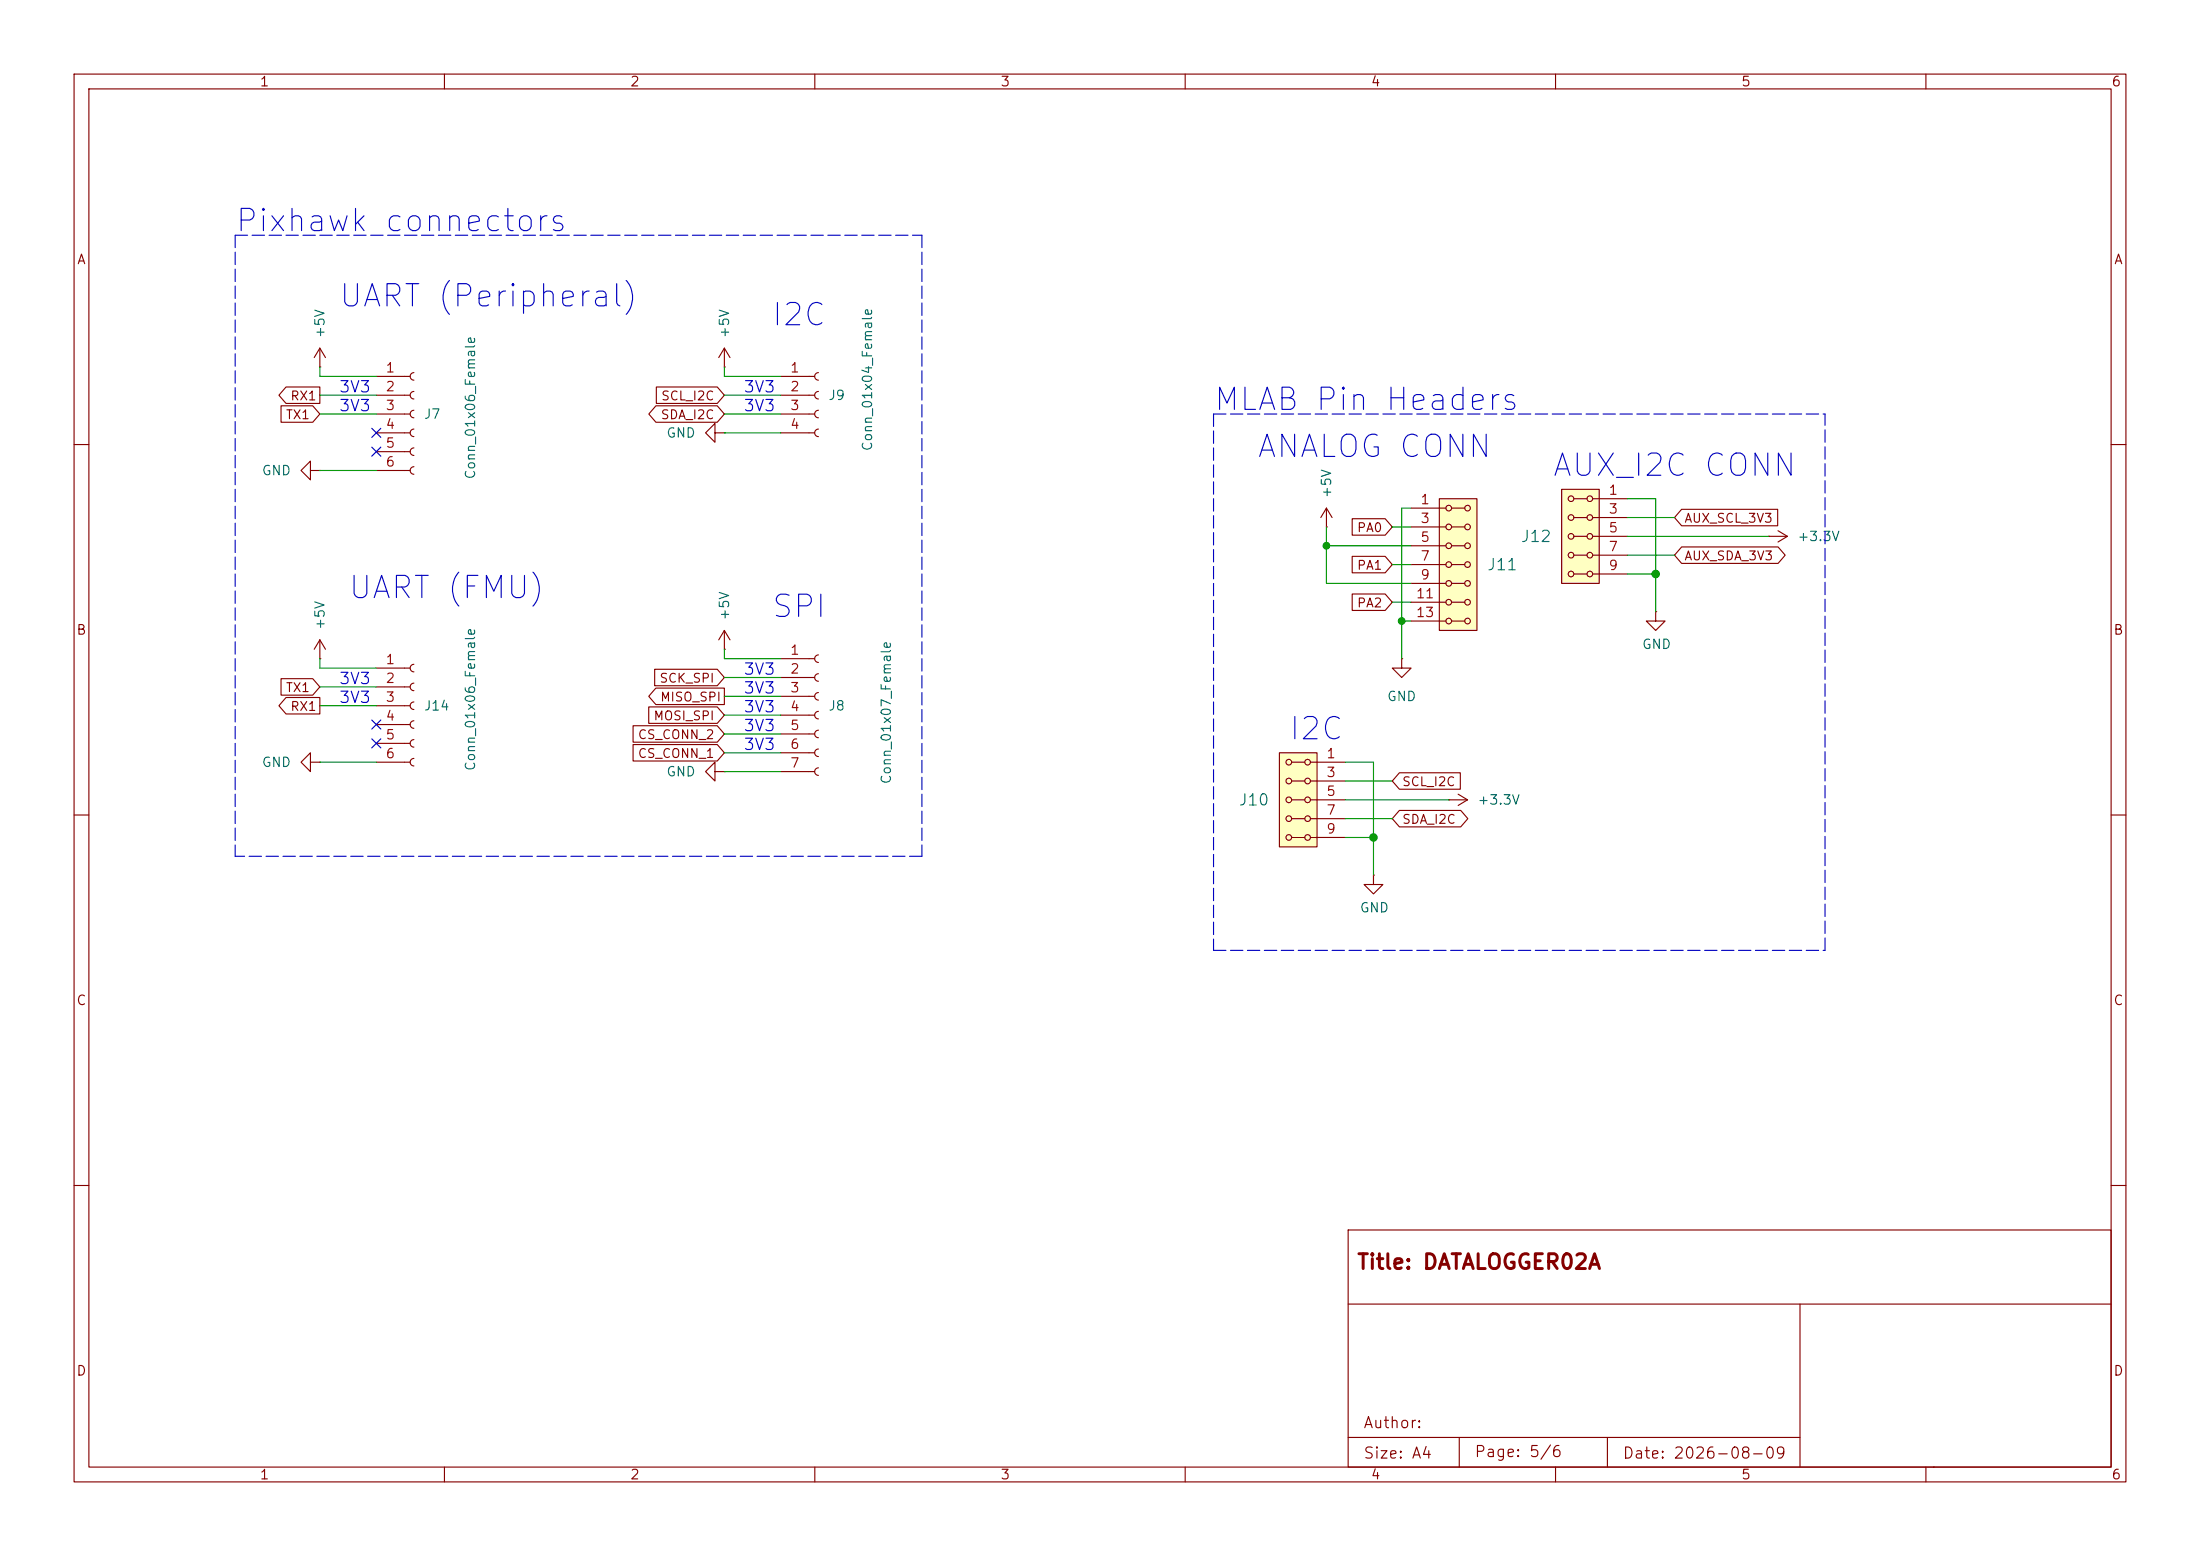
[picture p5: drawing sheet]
<svg xmlns="http://www.w3.org/2000/svg" width="297mm" height="210mm" viewBox="0 0 297 210" stroke-linecap="round" stroke-linejoin="round" font-family="sans-serif">
<g fill="none" stroke="#840000" stroke-width=".15">
<path d="M10 10h277v190h-277zM12 12h273v186h-273zM60 10v2M110 10v2M160 10v2M210 10v2M260 10v2M43.2 49.5h.1M43.2 47l-.8 1.3M43.2 47l.7 1.3M43.2 47v2.5M96.5 58.4v-1.2l-1.3 1.2 1.3 1.3v-1.3h1.3"/>
<path d="M97.8 49.5h.1M97.8 58.4h.1M97.8 47v2.5M97.8 47l-.8 1.3M97.8 47l.8 1.3M105.4 50.8h4.6M105.4 53.3h4.6M105.4 55.9h4.6M105.4 58.4h4.6M110.5 50.3a.51 .51 0 0 0-.5 .5 .51 .51 0 0 0 .5 .5M110.5 52.8a.51 .51 0 0 0-.5 .5 .51 .51 0 0 0 .5 .5M110.5 55.4a.51 .51 0 0 0-.5 .5 .51 .51 0 0 0 .5 .5"/>
<path d="M110.5 57.9a.51 .51 0 0 0-.5 .5 .51 .51 0 0 0 .5 .5M10 60h2M41.9 63.5v-1.3l-1.3 1.3 1.3 1.3v-1.3h1.3M43.2 63.5h.1M179.1 71.1h.1M179.1 68.6l-.8 1.3M179.1 68.6l.7 1.3M179.1 68.6v2.5M238.8 72.4h.1M238.8 72.4h2.5M240 71.6l1.3 .8M241.3 72.4l-1.3 .8"/>
<path d="M285 60h2M43.2 88.9h.1M43.2 86.4v2.5M43.2 86.4l-.8 1.2M43.2 86.4l.7 1.2M50.8 90.2h4.6M50.8 92.7h4.6M50.8 95.3h4.6M50.8 97.8h4.6M55.9 89.7a.51 .51 0 0 0-.5 .5 .51 .51 0 0 0 .5 .5M55.9 92.2a.51 .51 0 0 0-.5 .5 .51 .51 0 0 0 .5 .5M55.9 94.7a.51 .51 0 0 0-.5 .6 .51 .51 0 0 0 .5 .5"/>
<path d="M55.9 97.3a.51 .51 0 0 0-.5 .5 .51 .51 0 0 0 .5 .5M55.9 99.8a.51 .51 0 0 0-.5 .5 .51 .51 0 0 0 .5 .5M97.8 87.6h.1M97.8 85.1l-.8 1.3M97.8 85.1l.8 1.3M97.8 85.1v2.5M105.4 88.9h4.6M105.4 91.4h4.6M105.4 94h4.6M105.4 96.5h4.6M105.4 99.1h4.6M110.5 88.4a.51 .51 0 0 0-.5 .5 .51 .51 0 0 0 .5 .5"/>
<path d="M110.5 90.9a.51 .51 0 0 0-.5 .5 .51 .51 0 0 0 .5 .5M110.5 93.5a.51 .51 0 0 0-.5 .5 .51 .51 0 0 0 .5 .5M110.5 96a.51 .51 0 0 0-.5 .5 .51 .51 0 0 0 .5 .5M110.5 98.6a.51 .51 0 0 0-.5 .5 .51 .51 0 0 0 .5 .5M10 110h2M41.9 102.9v-1.3l-1.3 1.3 1.3 1.2v-1.2h1.3M43.2 102.9h.1M50.8 100.3h4.6M50.8 102.9h4.6M55.9 102.4a.51 .51 0 0 0-.5 .5 .51 .51 0 0 0 .5 .5M96.5 104.1v-1.2l-1.3 1.2 1.3 1.3v-1.3h1.3M97.8 104.1h.1"/>
<path d="M105.4 101.6h4.6M105.4 104.1h4.6M110.5 101.1a.51 .51 0 0 0-.5 .5 .51 .51 0 0 0 .5 .5M110.5 103.6a.51 .51 0 0 0-.5 .5 .51 .51 0 0 0 .5 .5M185.4 118.1v1.3h1.3l-1.3 1.3-1.3-1.3h1.3M185.4 118.1h.1M195.6 108h.1M195.6 108h2.5M196.8 107.2l1.3 .8M198.1 108l-1.3 .7M285 110h2M10 160h2"/>
<path d="M182 166h103v32h-103zM182 176h103M243 176v22M285 160h2M60 198v2M110 198v2M160 198v2M182 194h61M197 194v4M210 198v2M217 194v4M260 198v2"/>
<path d="M261 198h.1"/>
</g>
<path d="M172.7 101.6h5.1v12.7h-5.1z" fill="#ffffc2"/>
<g fill="none" stroke="#840000" stroke-width=".15">
<path d="M50.8 50.8h4.6M50.8 53.3h4.6M50.8 55.9h4.6M50.8 58.4h4.6M55.9 50.3a.51 .51 0 0 0-.5 .5 .51 .51 0 0 0 .5 .5M55.9 52.8a.51 .51 0 0 0-.5 .5 .51 .51 0 0 0 .5 .5M55.9 55.4a.51 .51 0 0 0-.5 .5 .51 .51 0 0 0 .5 .5M55.9 57.9a.51 .51 0 0 0-.5 .5 .51 .51 0 0 0 .5 .5M50.8 61h4.6M50.8 63.5h4.6M55.9 60.5a.51 .51 0 0 0-.5 .5 .51 .51 0 0 0 .5 .5M55.9 63a.51 .51 0 0 0-.5 .5 .51 .51 0 0 0 .5 .5"/>
<path d="M172.7 101.6h5.1v12.7h-5.1zM174.4 102.9h1.7M174.4 105.4h1.7M174.4 108h1.7M174.4 110.5h1.7M174.4 113h1.7M176.9 102.9h4.7M176.9 105.4h4.7M176.9 108h4.7M176.9 110.5h4.7M176.9 113h4.7"/>
<circle cx="174" cy="113" r=".38"/>
<circle cx="174" cy="108" r=".38"/>
<circle cx="174" cy="102.9" r=".38"/>
<circle cx="174" cy="110.5" r=".38"/>
<circle cx="174" cy="105.4" r=".38"/>
<circle cx="176.5" cy="113" r=".38"/>
<circle cx="176.5" cy="110.5" r=".38"/>
<circle cx="176.5" cy="108" r=".38"/>
<circle cx="176.5" cy="102.9" r=".38"/>
<circle cx="176.5" cy="105.4" r=".38"/>
</g>
<path d="M194.3 67.3h5.1v17.8h-5.1z" fill="#ffffc2"/>
<g fill="none" stroke="#840000" stroke-width=".15">
<path d="M190.5 68.6h4.7M190.5 71.1h4.7M190.5 73.7h4.7M190.5 76.2h4.7M190.5 78.7h4.7M194.3 67.3h5.1v17.8h-5.1zM196 68.6h1.7M196 71.1h1.7M196 73.7h1.7M196 76.2h1.7M196 78.7h1.7M190.5 81.3h4.7"/>
<path d="M190.5 83.8h4.7M196 81.3h1.7M196 83.8h1.7"/>
<circle cx="195.6" cy="71.1" r=".38"/>
<circle cx="195.6" cy="68.6" r=".38"/>
<circle cx="195.6" cy="76.2" r=".38"/>
<circle cx="195.6" cy="78.7" r=".38"/>
<circle cx="195.6" cy="73.7" r=".38"/>
<circle cx="198.1" cy="76.2" r=".38"/>
<circle cx="198.1" cy="71.1" r=".38"/>
<circle cx="198.1" cy="68.6" r=".38"/>
<circle cx="198.1" cy="78.7" r=".38"/>
<circle cx="198.1" cy="73.7" r=".38"/>
<circle cx="195.6" cy="83.8" r=".38"/>
<circle cx="195.6" cy="81.3" r=".38"/>
<circle cx="198.1" cy="83.8" r=".38"/>
<circle cx="198.1" cy="81.3" r=".38"/>
</g>
<path d="M210.8 66h5.1v12.7h-5.1z" fill="#ffffc2"/>
<g fill="none" stroke="#840000" stroke-width=".15">
<path d="M37.9 54.8h4.3l1 1.1-1 1.1h-4.3zM38.6 52.2h4.6v2.3h-4.6l-.9-1.2zM88.5 54.8h8.3l1 1.1-1 1.1h-8.3l-.9-1.1zM88.6 52.2h8.2l1 1.1-1 1.2h-8.2zM182.5 70h4.5l1 1.1-1 1.1h-4.5zM182.5 75.1h4.5l1 1.1-1 1.1h-4.5zM210.8 66h5.1v12.7h-5.1zM212.5 67.3h1.7M212.5 69.9h1.7M212.5 72.4h1.7M212.5 74.9h1.7M212.5 77.5h1.7"/>
<path d="M215 67.3h4.7M215 69.9h4.7M215 72.4h4.7M215 74.9h4.7M215 77.5h4.7M227 73.8h13l1 1.1-1 1.1h-13l-.9-1.1zM227 68.7h13v2.3h-13l-.9-1.1zM37.9 91.6h4.3l1 1.1-1 1.1h-4.3zM38.6 94.1h4.6v2.3h-4.6l-.9-1.1zM85.5 97.9h11.3l1 1.2-1 1.1h-11.3zM87.6 95.4h9.2l1 1.1-1 1.1h-9.2zM88.4 90.3h8.4l1 1.1-1 1.2h-8.4z"/>
<path d="M88.5 92.9h9.3v2.2h-9.3l-.9-1.1zM182.5 80.2h4.5l1 1.1-1 1.1h-4.5zM189.2 88.9v1.3h1.3l-1.3 1.2-1.2-1.2h1.2M189.2 88.9h.1M223.5 82.6v1.2h1.3l-1.3 1.3-1.3-1.3h1.3M223.5 82.6h.1M85.5 100.5h11.3l1 1.1-1 1.1h-11.3zM188.9 109.4h8.3l1 1.1-1 1.1h-8.3l-.9-1.1zM188.9 104.3h8.2v2.2h-8.2l-.9-1.1z"/>
<circle cx="212.1" cy="67.3" r=".38"/>
<circle cx="212.1" cy="69.9" r=".38"/>
<circle cx="212.1" cy="74.9" r=".38"/>
<circle cx="212.1" cy="72.4" r=".38"/>
<circle cx="212.1" cy="77.5" r=".38"/>
<circle cx="214.6" cy="67.3" r=".38"/>
<circle cx="214.6" cy="74.9" r=".38"/>
<circle cx="214.6" cy="72.4" r=".38"/>
<circle cx="214.6" cy="69.9" r=".38"/>
<circle cx="214.6" cy="77.5" r=".38"/>
</g>
<path d="M31.7 31.8v83.8M31.7 31.8h92.8M124.5 31.8v83.8M163.8 55.9h82.6M163.8 55.9v72.4M124.5 115.6h-92.8M163.8 128.3h82.6M246.4 128.3v-72.4" fill="none" stroke="#0000c2" stroke-width=".15" stroke-dasharray="1.7 .6"/>
<g fill="none" stroke="#009600" stroke-width=".15">
<path d="M43.2 49.5v1.3h7.6M43.2 55.9h7.6M43.2 53.3h7.6M97.8 49.5v1.3h7.6M97.8 58.4h7.6M97.8 55.9h7.6M97.8 53.3h7.6M43.2 63.5h7.6M179.1 73.7h11.4M179.1 71.1v7.6h11.4M188 71.1h2.5M188 76.2h2.5"/>
<path d="M190.5 68.6h-1.3v20.3M219.7 67.3h3.8v15.3M219.7 77.5h3.8M219.7 74.9h6.4M219.7 72.4h19.1M219.7 69.9h6.4M43.2 88.9v1.3h7.6M43.2 92.7h7.6M43.2 95.3h7.6M97.8 94h7.6M97.8 96.5h7.6M97.8 91.4h7.6"/>
<path d="M97.8 99.1h7.6M97.8 87.6v1.3h7.6M188 81.3h2.5M189.2 83.8h1.3M43.2 102.9h7.6M97.8 104.1h7.6M97.8 101.6h7.6M181.6 108h14M181.6 105.4h6.4M181.6 102.9h3.8v15.2M181.6 110.5h6.4M181.6 113h3.8"/>
</g>
<path d="M50.2 57.8l1.2 1.2M51.4 57.8l-1.2 1.2M50.2 60.4l1.2 1.2M51.4 60.4l-1.2 1.2M50.2 99.7l1.2 1.2M50.2 97.2l1.2 1.2M51.4 99.7l-1.2 1.2M51.4 97.2l-1.2 1.2" fill="none" stroke="#000084" stroke-width=".15"/>
<g fill="#009600" stroke="#009600" stroke-width=".14">
<circle cx="185.4" cy="113" r=".51"/>
<circle cx="189.2" cy="83.8" r=".46"/>
<circle cx="179.1" cy="73.7" r=".46"/>
<circle cx="223.5" cy="77.5" r=".51"/>
</g>
<g font-size="3" fill="#0000c2">
<text x="31.6" y="32">Pixhawk connectors</text>
<text x="45.5" y="42.2">UART (Peripheral)</text>
<text x="103.9" y="44.7">I2C</text>
<text x="163.6" y="56.2">MLAB Pin Headers</text>
<text x="169.5" y="62.5">ANALOG CONN</text>
<text x="209.4" y="65.1">AUX_I2C CONN</text>
<text x="46.8" y="81.6">UART (FMU)</text>
<text x="103.9" y="84.1">SPI</text>
<text x="173.8" y="100.6">I2C</text>
</g>
<text font-size="2" fill="#840000" x="183.1" y="171.8">Title: DATALOGGER02A</text>
<g font-size="1.5" fill="#0000c2">
<text x="45.7" y="53.4">3V3</text>
<text x="100.3" y="53.4">3V3</text>
<text x="45.7" y="55.9">3V3</text>
<text x="100.3" y="55.9">3V3</text>
<text x="45.7" y="92.7">3V3</text>
<text x="45.7" y="95.3">3V3</text>
<text x="100.3" y="94">3V3</text>
<text x="100.3" y="91.5">3V3</text>
<text x="100.3" y="99.1">3V3</text>
<text x="100.3" y="101.6">3V3</text>
<text x="100.3" y="96.5">3V3</text>
</g>
<g font-size="1.5" fill="#006464">
<text x="200.6" y="77.4">J11</text>
<text x="205.2" y="73.5">J12</text>
<text x="167.1" y="109.1">J10</text>
</g>
<g font-size="1.5" fill="#840000">
<text x="184" y="193.1">Author:</text>
<text x="184" y="197.2">Size: A4</text>
<text x="199" y="197">Page: 5/6</text>
<text x="219" y="197.2">Date: 2026-08-09</text>
</g>
<g font-size="1.3" fill="#840000">
<text x="35" y="12">1</text>
<text x="85" y="12">2</text>
<text x="135" y="12">3</text>
<text x="185" y="12">4</text>
<text x="235" y="12">5</text>
<text x="285" y="12">6</text>
<text x="10.3" y="36">A</text>
<text x="285.3" y="36">A</text>
<text x="10.2" y="86">B</text>
<text x="285.2" y="86">B</text>
<text x="10.2" y="136">C</text>
<text x="285.2" y="136">C</text>
<text x="10.2" y="186">D</text>
<text x="285.2" y="186">D</text>
<text x="35" y="200">1</text>
<text x="85" y="200">2</text>
<text x="135" y="200">3</text>
<text x="185" y="200">4</text>
<text x="235" y="200">5</text>
<text x="285" y="200">6</text>
</g>
<g font-size="1.3" fill="#006464">
<text x="44.1" y="45.7" transform="rotate(-90 44.1 45.7)">+5V</text>
<text x="98.8" y="45.7" transform="rotate(-90 98.8 45.7)">+5V</text>
<text x="57.1" y="56.8">J7</text>
<text x="89.9" y="59.4">GND</text>
<text x="111.7" y="54.3">J9</text>
<text x="35.3" y="64.5">GND</text>
<text x="64.5" y="64.8" transform="rotate(-90 64.5 64.8)">Conn_01x06_Female</text>
<text x="118.1" y="61" transform="rotate(-90 118.1 61)">Conn_01x04_Female</text>
<text x="180" y="67.3" transform="rotate(-90 180 67.3)">+5V</text>
<text x="242.6" y="73.4">+3.3V</text>
<text x="98.8" y="83.8" transform="rotate(-90 98.8 83.8)">+5V</text>
<text x="44.1" y="85.1" transform="rotate(-90 44.1 85.1)">+5V</text>
<text x="221.6" y="87.9">GND</text>
<text x="187.2" y="94.9">GND</text>
<text x="57.1" y="96.2">J14</text>
<text x="111.7" y="96.2">J8</text>
<text x="35.3" y="103.8">GND</text>
<text x="64.5" y="104.2" transform="rotate(-90 64.5 104.2)">Conn_01x06_Female</text>
<text x="89.9" y="105.1">GND</text>
<text x="120.6" y="105.9" transform="rotate(-90 120.6 105.9)">Conn_01x07_Female</text>
<text x="199.4" y="108.9">+3.3V</text>
<text x="183.5" y="123.5">GND</text>
</g>
<g font-size="1.3" fill="#a90000">
<text x="52" y="50.6">1</text>
<text x="52" y="53.1">2</text>
<text x="106.6" y="50.6">1</text>
<text x="106.6" y="53.1">2</text>
<text x="52" y="55.7">3</text>
<text x="52" y="58.2">4</text>
<text x="106.6" y="55.7">3</text>
<text x="106.6" y="58.2">4</text>
<text x="52" y="60.7">5</text>
<text x="52" y="63.3">6</text>
<text x="191.7" y="68.4">1</text>
<text x="191.7" y="70.9">3</text>
<text x="217.1" y="67.1">1</text>
<text x="217.1" y="69.6">3</text>
<text x="191.7" y="73.4">5</text>
<text x="191.7" y="76">7</text>
<text x="217.1" y="72.2">5</text>
<text x="217.1" y="74.7">7</text>
<text x="217.1" y="77.3">9</text>
<text x="191.1" y="81.1">11</text>
<text x="191.1" y="83.6">13</text>
<text x="191.7" y="78.5">9</text>
<text x="52" y="90">1</text>
<text x="106.6" y="88.7">1</text>
<text x="52" y="92.5">2</text>
<text x="52" y="95">3</text>
<text x="106.6" y="91.2">2</text>
<text x="106.6" y="93.8">3</text>
<text x="52" y="97.6">4</text>
<text x="52" y="100.1">5</text>
<text x="106.6" y="96.3">4</text>
<text x="106.6" y="98.8">5</text>
<text x="106.6" y="101.4">6</text>
<text x="52" y="102.7">6</text>
<text x="106.6" y="103.9">7</text>
<text x="179" y="102.7">1</text>
<text x="179" y="105.2">3</text>
<text x="179" y="107.7">5</text>
<text x="179" y="110.3">7</text>
<text x="179" y="112.8">9</text>
</g>
<g font-size="1.2" fill="#840000">
<text x="38.5" y="56.9">TX1</text>
<text x="39.1" y="54.3">RX1</text>
<text x="89.1" y="56.9">SDA_I2C</text>
<text x="89.2" y="54.3">SCL_I2C</text>
<text x="227.3" y="70.8">AUX_SCL_3V3</text>
<text x="183.1" y="72.1">PA0</text>
<text x="183.1" y="77.2">PA1</text>
<text x="227.3" y="75.9">AUX_SDA_3V3</text>
<text x="183.1" y="82.3">PA2</text>
<text x="38.5" y="93.7">TX1</text>
<text x="88.9" y="92.4">SCK_SPI</text>
<text x="89" y="95">MISO_SPI</text>
<text x="39.1" y="96.2">RX1</text>
<text x="86" y="100.1">CS_CONN_2</text>
<text x="88.1" y="97.5">MOSI_SPI</text>
<text x="86" y="102.6">CS_CONN_1</text>
<text x="189.2" y="106.4">SCL_I2C</text>
<text x="189.2" y="111.5">SDA_I2C</text>
</g>
</svg>
